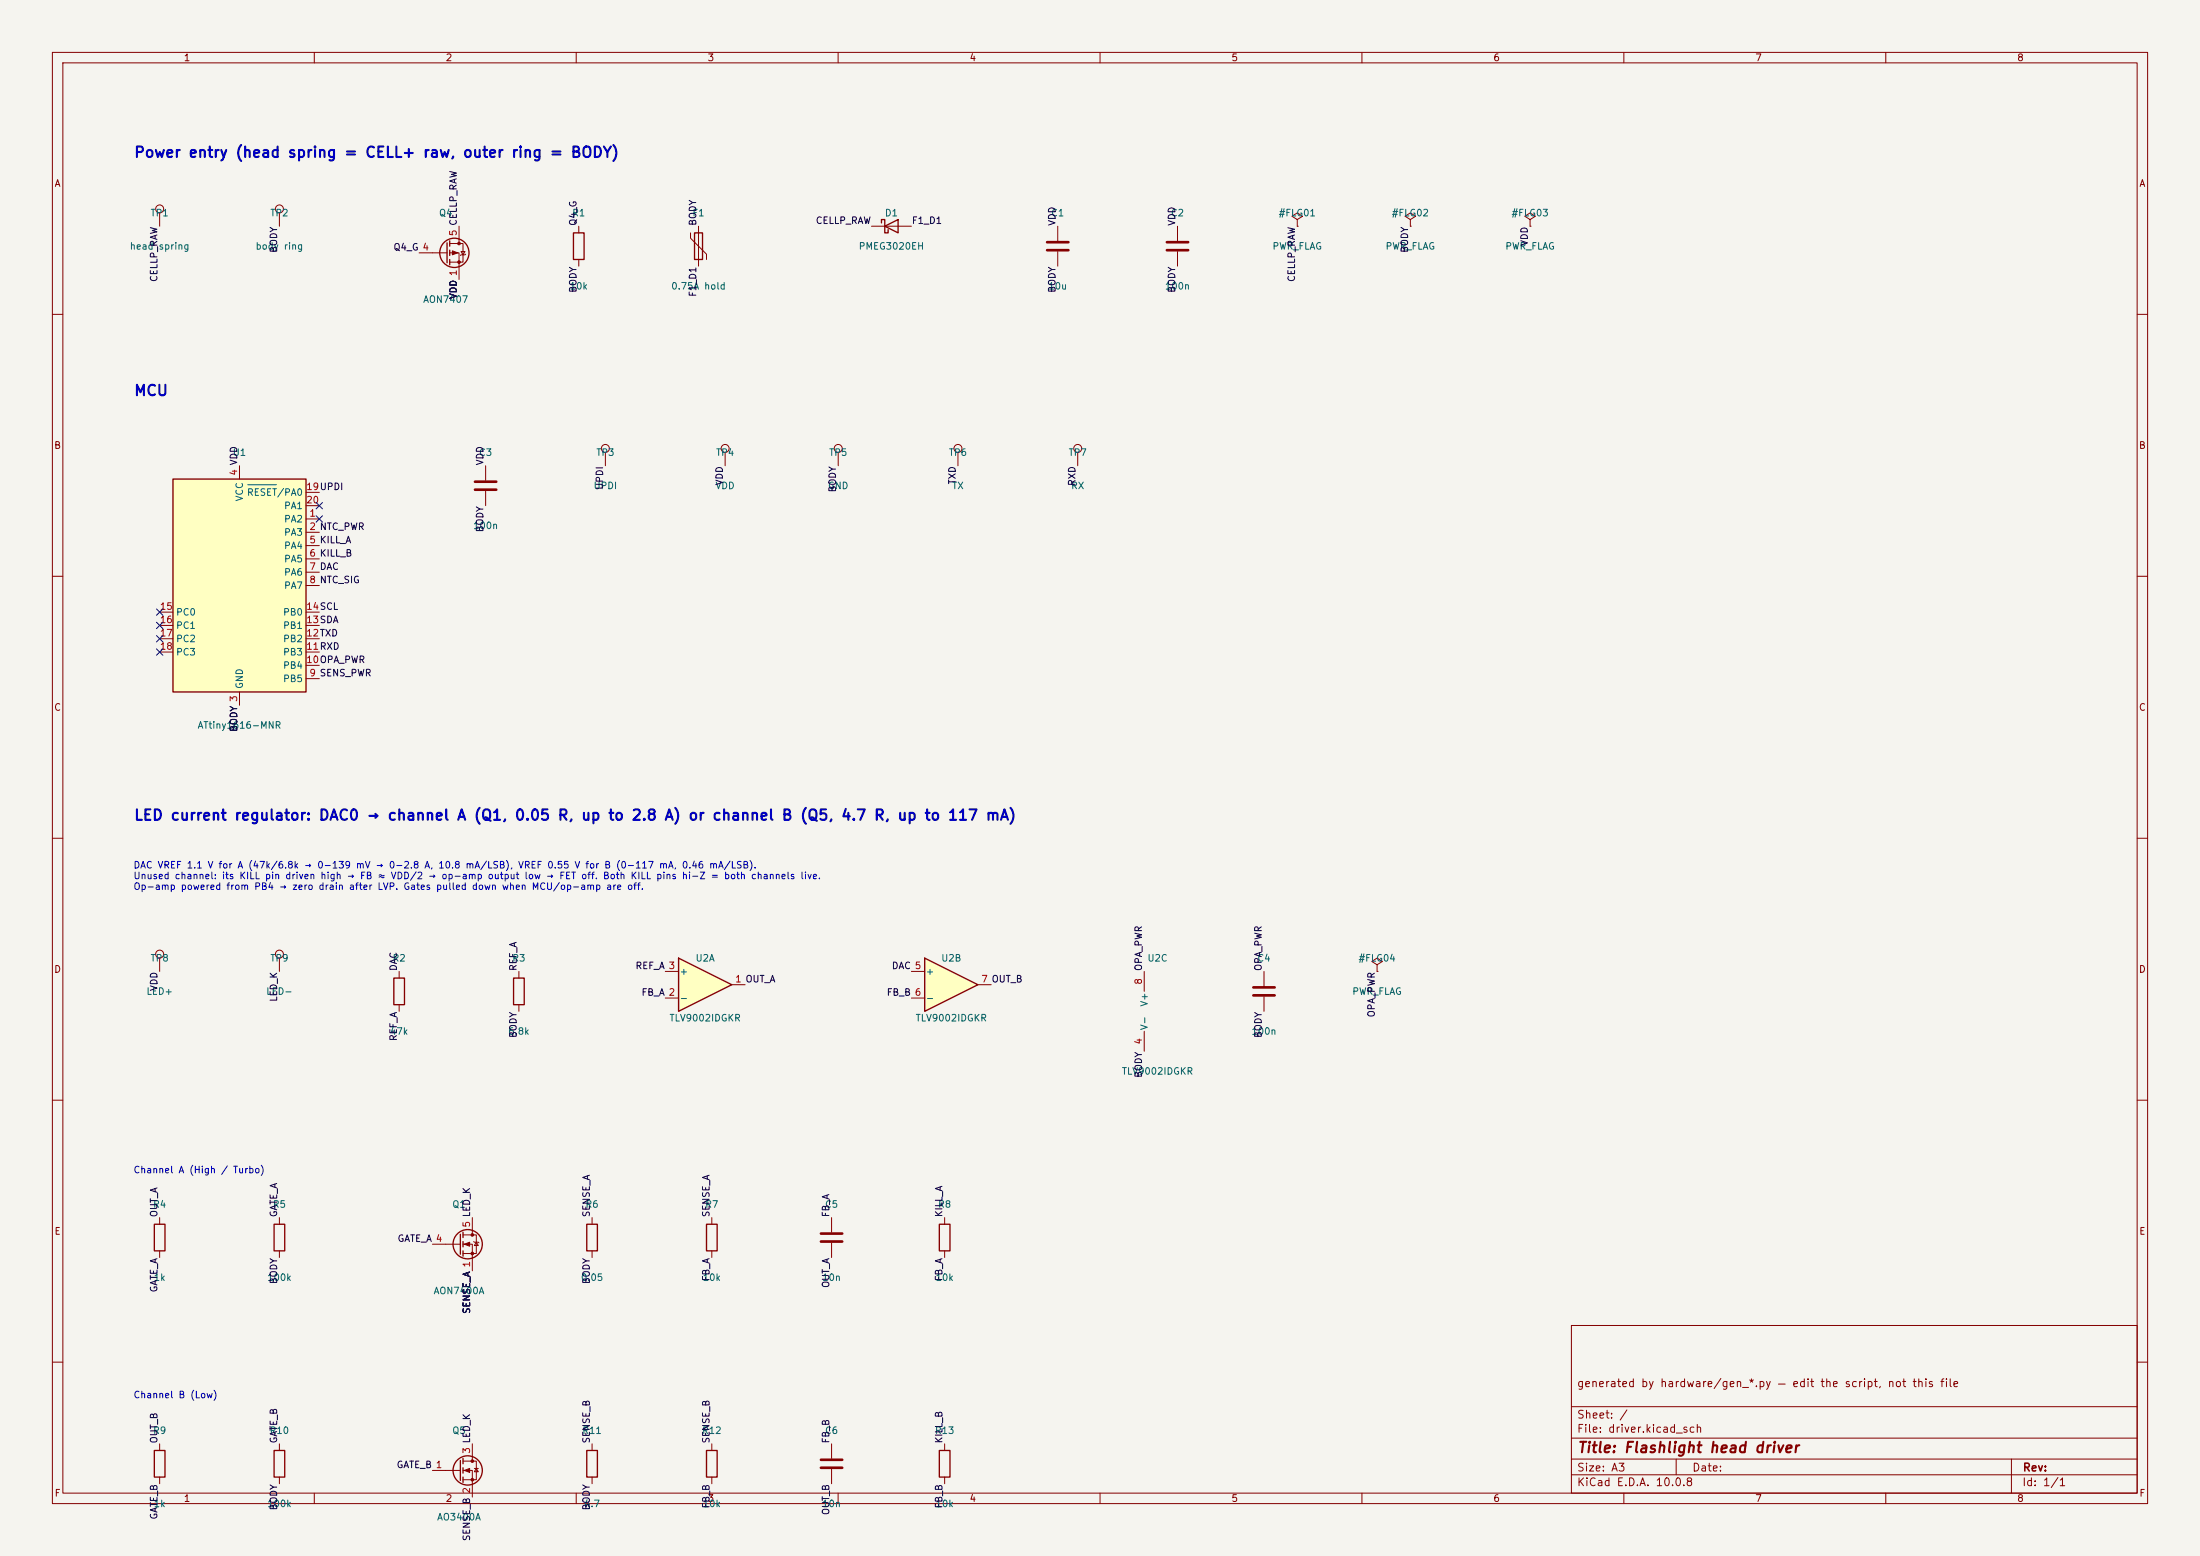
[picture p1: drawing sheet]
<svg xmlns="http://www.w3.org/2000/svg" width="420mm" height="297mm" viewBox="0 0 420 297" stroke-linecap="round" stroke-linejoin="round" font-family="sans-serif">
<path d="M0 0h420v297h-420z" fill="#f5f4ef" stroke="#f5f4ef" stroke-width=".19"/>
<g fill="none" stroke="#840000" stroke-width=".19">
<path d="M10 10h400v277h-400zM12 12h396v273h-396zM60 10v2M110 10v2M160 10v2M210 10v2M260 10v2M310 10v2M360 10v2M53.3 40.6v2.6M80 48.3h5.3M85.9 46.5h2.5v3.5h-2.5"/>
<path d="M85.9 48.3h1.7v5M87.6 43.2v3.3M88 48h.8l-.4 .6zM88.9 48.5l-1 .3M110.5 43.2v1.3M110.5 49.5v1.3M10 60h2M408 60h2M92.7 88.9v2.8M92.7 93.7v2.8M115.6 86.4v2.5M10 110h2"/>
<path d="M408 110h2M10 160h2M408 160h2M218.4 185.4v3.8M218.4 196.9v3.8M10 210h2M408 210h2M300 253h108v32h-108zM10 260h2M300 278.5h108M300 274.5h108M300 268.5h108"/>
<path d="M320 278.5v3M384 278.5v6.5M408 260h2M60 285v2M110 285v2M160 285v2M210 285v2M260 285v2M300 281.5h108M310 285v2M360 285v2"/>
<circle cx="53.3" cy="39.9" r=".76"/>
<circle cx="115.6" cy="85.6" r=".76"/>
</g>
<path d="M90.7 91.9h4M90.7 93.5h4" fill="none" stroke="#840000" stroke-width=".51"/>
<g fill="none" stroke="#840000" stroke-width=".25">
<path d="M85.3 46.4v3.8M85.9 46v1M85.9 47.8v1M85.9 49.5v1M109.5 44.5h2v5h-2z"/>
<circle cx="86.7" cy="48.3" r="2.79"/>
</g>
<g fill="#840000" stroke="#840000" stroke-width=".19">
<path d="M86.4 47.9l1 .4-1 .3z"/>
<circle cx="87.6" cy="46.5" r=".25"/>
<circle cx="87.6" cy="50" r=".25"/>
</g>
<path d="M33 91.4h25.4v40.7h-25.4z" fill="#ffffc2"/>
<path d="M33 91.4h25.4v40.7h-25.4zM134.9 233.7h2v5.1h-2z" fill="none" stroke="#840000" stroke-width=".25"/>
<g fill="none" stroke="#840000" stroke-width=".19">
<path d="M45.7 88.9v2.5M58.4 99.1h2.6M58.4 94h2.6M58.4 96.5h2.6M30.5 119.4h2.5M30.5 116.8h2.5M58.4 101.6h2.6M58.4 104.1h2.6M58.4 106.7h2.6M58.4 109.2h2.6M58.4 111.8h2.6M58.4 119.4h2.6"/>
<path d="M58.4 116.8h2.6M30.5 124.5h2.5M30.5 121.9h2.5M45.7 132.1v2.5M58.4 129.5h2.6M58.4 127h2.6M58.4 124.5h2.6M58.4 121.9h2.6M135.9 232.4v1.3M135.9 238.8v1.2"/>
</g>
<path d="M47.3 92.5h5.5" fill="none" stroke="#006464" stroke-width=".19"/>
<path d="M129.5 182.9l10.2 5.1-10.2 5z" fill="#ffffc2"/>
<g fill="none" stroke="#840000" stroke-width=".25">
<path d="M75.2 186.7h2v5.1h-2zM98 186.7h2.1v5.1h-2.1zM129.5 182.9l10.2 5.1-10.2 5zM29.5 233.7h2v5.1h-2zM52.3 233.7h2.1v5.1h-2.1zM87.9 235.6v3.8M88.4 235.2v1M88.4 237v1M88.4 238.8v1M112 233.7h2v5.1h-2zM179.3 233.7h2.1v5.1h-2.1zM179.3 276.9h2.1v5h-2.1z"/>
<circle cx="89.3" cy="237.5" r="2.79"/>
</g>
<g fill="none" stroke="#840000" stroke-width=".19">
<path d="M53.3 182.9v2.5M76.2 185.4v1.3M76.2 191.8v1.2M99.1 185.4v1.3M99.1 191.8v1.2M127 190.5h2.5M127 185.4h2.5M139.7 188h2.5M241.3 185.4v2.8M241.3 190.2v2.8M262.9 184.2l1-.7-1-.6-1 .6 1 .7v1.2M262.9 185.4h.1"/>
<path d="M30.5 232.4v1.3M30.5 238.8v1.2M53.3 232.4v1.3M53.3 238.8v1.2M82.5 237.5h5.4M88.4 235.7h2.5v3.6h-2.5M88.4 237.5h1.8v5.1M90.2 232.4v3.3M90.4 237l1 .2M90.9 237.1l.4 .6h-.7zM113 232.4v1.3M113 238.8v1.2"/>
<path d="M158.7 232.4v2.8M158.7 237.2v2.8M180.3 232.4v1.3M180.3 238.8v1.2M158.7 275.6v2.8M180.3 275.6v1.3M158.7 280.4v2.8M180.3 281.9v1.3"/>
<circle cx="53.3" cy="182.1" r=".76"/>
</g>
<path d="M239.3 188.5h4M239.3 190h4M156.7 235.5h4.1M156.7 237h4.1M156.7 278.6h4.1M156.7 280.2h4.1" fill="none" stroke="#840000" stroke-width=".51"/>
<g fill="#840000" stroke="#840000" stroke-width=".19">
<path d="M88.6 237.5l1.1-.4v.8z"/>
<circle cx="90.2" cy="235.7" r=".25"/>
<circle cx="90.2" cy="239.3" r=".25"/>
</g>
<path d="M176.5 182.9l10.2 5.1-10.2 5z" fill="#ffffc2"/>
<g fill="none" stroke="#840000" stroke-width=".25">
<path d="M132.6 44.5h1.5v5h-1.5zM168.3 42.5v-.6h.6v2.6h.6v-.7M168.9 43.2l2.5-1.3v2.6zM176.5 182.9l10.2 5.1-10.2 5zM29.5 276.9h2v5h-2zM52.3 276.9h2.1v5h-2.1zM87.9 278.8v3.8M88.4 278.4v1M112 276.9h2v5h-2zM134.9 276.9h2v5h-2zM88.4 280.2v1M88.4 281.9v1.1"/>
<circle cx="89.3" cy="280.7" r="2.79"/>
</g>
<g fill="none" stroke="#840000" stroke-width=".19">
<path d="M30.5 40.6v2.6M131.8 44.5v1l3.1 3v1M133.3 43.2v7.6M166.4 43.2h7.6M201.9 43.2v2.8M201.9 48v2.8M224.8 43.2v2.8M224.8 48v2.8M247.6 41.9l1.1-.6-1.1-.7-1 .7 1 .6v1.3M247.6 43.2h.1M269.2 41.9l1.1-.6-1.1-.7-1 .7 1 .6v1.3M269.2 43.2h.1"/>
<path d="M292.1 41.9l1-.6-1-.7-1 .7 1 .6v1.3M292.1 43.2h.1M138.4 86.4v2.5M160 86.4v2.5M182.9 86.4v2.5M205.7 86.4v2.5M30.5 182.9v2.5M174 185.4h2.5M174 190.5h2.5M186.7 188h2.5M30.5 275.6v1.3M53.3 275.6v1.3"/>
<path d="M88.4 278.9h2.5v3.5h-2.5M90.2 275.6v3.3M113 275.6v1.3M135.9 275.6v1.3M30.5 281.9v1.3M53.3 281.9v1.3M82.5 280.7h5.4M88.4 280.7h1.8v5M90.6 280.3h.7M90.9 280.3l.4 .6h-.7zM113 281.9v1.3M135.9 281.9v1.3"/>
<circle cx="30.5" cy="39.9" r=".76"/>
<circle cx="138.4" cy="85.6" r=".76"/>
<circle cx="160" cy="85.6" r=".76"/>
<circle cx="182.9" cy="85.6" r=".76"/>
<circle cx="205.7" cy="85.6" r=".76"/>
<circle cx="30.5" cy="182.1" r=".76"/>
</g>
<g fill="#840000" stroke="#840000" stroke-width=".19">
<path d="M88.6 280.7l1.1-.4v.8z"/>
<circle cx="90.2" cy="278.9" r=".25"/>
<circle cx="90.2" cy="282.4" r=".25"/>
</g>
<path d="M199.9 46.2h4.1M199.9 47.8h4.1M222.8 46.2h4M222.8 47.8h4" fill="none" stroke="#840000" stroke-width=".51"/>
<path d="M60.4 95.9l1.2 1.2M60.4 98.5l1.2 1.2M61.6 95.9l-1.2 1.2M61.6 98.5l-1.2 1.2M29.9 116.2l1.2 1.2M29.9 118.8l1.2 1.2M31.1 116.2l-1.2 1.2M31.1 118.8l-1.2 1.2M29.9 123.9l1.2 1.2M29.9 121.3l1.2 1.2M31.1 123.9l-1.2 1.2M31.1 121.3l-1.2 1.2" fill="none" stroke="#000084" stroke-width=".19"/>
<g font-size="2" fill="#0000c2">
<text x="25.5" y="30.6">Power entry (head spring = CELL+ raw, outer ring = BODY)</text>
<text x="25.5" y="76">MCU</text>
<text x="25.5" y="157.1">LED current regulator: DAC0 → channel A (Q1, 0.05 R, up to 2.8 A) or channel B (Q5, 4.7 R, up to 117 mA)</text>
</g>
<text font-size="2" fill="#840000" x="301" y="277.8">Title: Flashlight head driver</text>
<g font-size="1.5" fill="#840000">
<text x="300.9" y="265.1">generated by hardware/gen_*.py — edit the script, not this file</text>
<text x="300.9" y="273.8">File: driver.kicad_sch</text>
<text x="300.9" y="271.1">Sheet: /</text>
<text x="300.9" y="281.2">Size: A3</text>
<text x="322.9" y="281.2">Date:</text>
<text x="386" y="281.2">Rev:</text>
<text x="300.9" y="284">KiCad E.D.A. 10.0.8</text>
<text x="385.9" y="284">Id: 1/1</text>
</g>
<g font-size="1.3" fill="#840000">
<text x="35" y="12">1</text>
<text x="85" y="12">2</text>
<text x="135" y="12">3</text>
<text x="185" y="12">4</text>
<text x="235" y="12">5</text>
<text x="285" y="12">6</text>
<text x="335" y="12">7</text>
<text x="385" y="12">8</text>
<text x="10.3" y="36">A</text>
<text x="408.3" y="36">A</text>
<text x="10.2" y="86">B</text>
<text x="408.2" y="86">B</text>
<text x="10.2" y="136">C</text>
<text x="408.2" y="136">C</text>
<text x="10.2" y="186">D</text>
<text x="408.2" y="186">D</text>
<text x="10.3" y="236">E</text>
<text x="408.3" y="236">E</text>
<text x="10.3" y="286">F</text>
<text x="35" y="287">1</text>
<text x="85" y="287">2</text>
<text x="135" y="287">3</text>
<text x="185" y="287">4</text>
<text x="235" y="287">5</text>
<text x="285" y="287">6</text>
<text x="335" y="287">7</text>
<text x="385" y="287">8</text>
<text x="408.3" y="286">F</text>
</g>
<g font-size="1.3" fill="#006464">
<text x="28.6" y="41.6">TP1</text>
<text x="51.5" y="41.6">TP2</text>
<text x="83.7" y="41.6">Q4</text>
<text x="109.1" y="41.6">R1</text>
<text x="132.1" y="41.6">F1</text>
<text x="168.8" y="41.6">D1</text>
<text x="200.6" y="41.6">C1</text>
<text x="223.4" y="41.6">C2</text>
<text x="244" y="41.6">#FLG01</text>
<text x="265.6" y="41.6">#FLG02</text>
<text x="288.4" y="41.6">#FLG03</text>
<text x="24.7" y="48">head spring</text>
<text x="48.7" y="48">body ring</text>
<text x="163.8" y="48">PMEG3020EH</text>
<text x="242.8" y="48">PWR_FLAG</text>
<text x="264.4" y="48">PWR_FLAG</text>
<text x="287.3" y="48">PWR_FLAG</text>
<text x="80.7" y="58.1">AON7407</text>
<text x="108.6" y="55.6">10k</text>
<text x="128" y="55.6">0.75A hold</text>
<text x="200" y="55.6">10u</text>
<text x="222.3" y="55.6">100n</text>
<text x="44.3" y="87.3">U1</text>
<text x="91.3" y="87.3">C3</text>
<text x="113.7" y="87.3">TP3</text>
<text x="136.6" y="87.3">TP4</text>
<text x="158.2" y="87.3">TP5</text>
<text x="181" y="87.3">TP6</text>
<text x="203.9" y="87.3">TP7</text>
<text x="46.7" y="95.8" transform="rotate(-90 46.7 95.8)">VCC</text>
<text x="47" y="94.9">RESET/PA0</text>
<text x="113.2" y="93.7">UPDI</text>
<text x="136.5" y="93.7">VDD</text>
<text x="158" y="93.7">GND</text>
<text x="181.7" y="93.7">TX</text>
<text x="204.4" y="93.7">RX</text>
<text x="54.1" y="100">PA2</text>
<text x="54.1" y="97.5">PA1</text>
<text x="90.2" y="101.3">100n</text>
<text x="54.1" y="102.6">PA3</text>
<text x="54.1" y="105.1">PA4</text>
<text x="54.1" y="107.6">PA5</text>
<text x="54.1" y="110.2">PA6</text>
<text x="54.1" y="112.7">PA7</text>
<text x="33.5" y="117.8">PC0</text>
<text x="53.9" y="117.8">PB0</text>
<text x="33.5" y="120.3">PC1</text>
<text x="33.5" y="122.9">PC2</text>
<text x="33.5" y="125.4">PC3</text>
<text x="53.9" y="125.4">PB3</text>
<text x="53.9" y="122.9">PB2</text>
<text x="53.9" y="120.3">PB1</text>
<text x="46.7" y="131.6" transform="rotate(-90 46.7 131.6)">GND</text>
<text x="53.9" y="130.5">PB5</text>
<text x="53.9" y="128">PB4</text>
<text x="37.6" y="139.4">ATtiny1616-MNR</text>
<text x="28.6" y="183.8">TP8</text>
<text x="51.5" y="183.8">TP9</text>
<text x="74.8" y="183.8">R2</text>
<text x="97.7" y="183.8">R3</text>
<text x="132.7" y="183.8">U2A</text>
<text x="179.6" y="183.8">U2B</text>
<text x="218.9" y="183.8">U2C</text>
<text x="239.9" y="183.8">C4</text>
<text x="259.2" y="183.8">#FLG04</text>
<text x="27.8" y="190.2">LED+</text>
<text x="50.7" y="190.2">LED-</text>
<text x="129.6" y="191.5">-</text>
<text x="129.6" y="186.4">+</text>
<text x="176.6" y="186.4">+</text>
<text x="176.6" y="191.5">-</text>
<text x="258" y="190.2">PWR_FLAG</text>
<text x="74.3" y="197.8">47k</text>
<text x="96.9" y="197.8">6.8k</text>
<text x="127.7" y="195.3">TLV9002IDGKR</text>
<text x="174.7" y="195.3">TLV9002IDGKR</text>
<text x="219.4" y="196.7" transform="rotate(-90 219.4 196.7)">V-</text>
<text x="219.4" y="192.2" transform="rotate(-90 219.4 192.2)">V+</text>
<text x="238.8" y="197.8">100n</text>
<text x="214" y="205.4">TLV9002IDGKR</text>
<text x="29.1" y="230.8">R4</text>
<text x="52" y="230.8">R5</text>
<text x="86.2" y="230.8">Q1</text>
<text x="111.7" y="230.8">R6</text>
<text x="134.5" y="230.8">R7</text>
<text x="157.4" y="230.8">C5</text>
<text x="179" y="230.8">R8</text>
<text x="29.2" y="244.8">1k</text>
<text x="50.9" y="244.8">100k</text>
<text x="110.8" y="244.8">0.05</text>
<text x="134" y="244.8">10k</text>
<text x="156.8" y="244.8">10n</text>
<text x="178.5" y="244.8">10k</text>
<text x="82.7" y="247.3">AON7400A</text>
<text x="29.1" y="274">R9</text>
<text x="51.4" y="274">R10</text>
<text x="86.2" y="274">Q5</text>
<text x="111.1" y="274">R11</text>
<text x="133.9" y="274">R12</text>
<text x="157.4" y="274">C6</text>
<text x="178.4" y="274">R13</text>
<text x="29.2" y="288">1k</text>
<text x="50.9" y="288">100k</text>
<text x="111.4" y="288">4.7</text>
<text x="134" y="288">10k</text>
<text x="156.8" y="288">10n</text>
<text x="178.5" y="288">10k</text>
<text x="83.3" y="290.5">AO3400A</text>
</g>
<g font-size="1.3" fill="#a90000">
<text x="87.5" y="45.2" transform="rotate(-90 87.5 45.2)">5 CELLP_RAW</text>
<text x="45.6" y="90.9" transform="rotate(-90 45.6 90.9)">4 VDD</text>
<text x="58.4" y="93.8">19UPDI</text>
<text x="58.4" y="96.4">20</text>
<text x="59" y="98.9">1</text>
<text x="59" y="101.5">2 NTC_PWR</text>
<text x="59" y="104">5 KILL_A</text>
<text x="59" y="106.5">6 KILL_B</text>
<text x="59" y="109.1">7 DAC</text>
<text x="59" y="111.6">8 NTC_SIG</text>
<text x="30.4" y="116.7">15</text>
<text x="30.4" y="119.2">16</text>
<text x="58.4" y="119.2">13SDA</text>
<text x="58.4" y="116.7">14SCL</text>
<text x="30.4" y="121.8">17</text>
<text x="30.4" y="124.3">18</text>
<text x="58.4" y="124.3">11RXD</text>
<text x="58.4" y="121.8">12TXD</text>
<text x="58.4" y="126.9">10OPA_PWR</text>
<text x="59" y="129.4">9 SENS_PWR</text>
<text x="140.2" y="187.8">1 OUT_A</text>
<text x="187.2" y="187.8">7 OUT_B</text>
<text x="218.3" y="188.1" transform="rotate(-90 218.3 188.1)">8</text>
<text x="218.3" y="199.5" transform="rotate(-90 218.3 199.5)">4</text>
<text x="90" y="234.4" transform="rotate(-90 90 234.4)">5 LED_K</text>
<text x="90" y="277.6" transform="rotate(-90 90 277.6)">3 LED_K</text>
</g>
<g font-size="1.3" fill="#0f0f0f">
<text x="110.4" y="43.2" transform="rotate(-90 110.4 43.2)">Q4_G</text>
<text x="133.2" y="43.2" transform="rotate(-90 133.2 43.2)">BODY</text>
<text x="155.6" y="43.1">CELLP_RAW</text>
<text x="174" y="43.1">F1_D1</text>
<text x="201.8" y="43.2" transform="rotate(-90 201.8 43.2)">VDD</text>
<text x="224.7" y="43.2" transform="rotate(-90 224.7 43.2)">VDD</text>
<text x="292" y="47" transform="rotate(-90 292 47)">VDD</text>
<text x="30.4" y="53.9" transform="rotate(-90 30.4 53.9)">CELLP_RAW</text>
<text x="53.2" y="48.4" transform="rotate(-90 53.2 48.4)">BODY</text>
<text x="75" y="48.1">Q4_G 4</text>
<text x="247.5" y="53.9" transform="rotate(-90 247.5 53.9)">CELLP_RAW</text>
<text x="269.1" y="48.4" transform="rotate(-90 269.1 48.4)">BODY</text>
<text x="87.5" y="57.2" transform="rotate(-90 87.5 57.2)">VDD 1</text>
<text x="110.4" y="56" transform="rotate(-90 110.4 56)">BODY</text>
<text x="133.2" y="56.8" transform="rotate(-90 133.2 56.8)">F1_D1</text>
<text x="201.8" y="56" transform="rotate(-90 201.8 56)">BODY</text>
<text x="224.7" y="56" transform="rotate(-90 224.7 56)">BODY</text>
<text x="92.6" y="88.9" transform="rotate(-90 92.6 88.9)">VDD</text>
<text x="115.4" y="93.6" transform="rotate(-90 115.4 93.6)">UPDI</text>
<text x="138.3" y="92.8" transform="rotate(-90 138.3 92.8)">VDD</text>
<text x="159.9" y="94.1" transform="rotate(-90 159.9 94.1)">BODY</text>
<text x="182.8" y="92.6" transform="rotate(-90 182.8 92.6)">TXD</text>
<text x="205.6" y="92.9" transform="rotate(-90 205.6 92.9)">RXD</text>
<text x="92.6" y="101.7" transform="rotate(-90 92.6 101.7)">BODY</text>
<text x="45.6" y="139.8" transform="rotate(-90 45.6 139.8)">BODY 3</text>
<text x="76.1" y="185.4" transform="rotate(-90 76.1 185.4)">DAC</text>
<text x="98.9" y="185.4" transform="rotate(-90 98.9 185.4)">REF_A</text>
<text x="121.2" y="185.3">REF_A 3</text>
<text x="170.1" y="185.3">DAC 5</text>
<text x="218.3" y="185.4" transform="rotate(-90 218.3 185.4)">OPA_PWR</text>
<text x="241.2" y="185.4" transform="rotate(-90 241.2 185.4)">OPA_PWR</text>
<text x="30.4" y="189.3" transform="rotate(-90 30.4 189.3)">VDD</text>
<text x="53.2" y="191.3" transform="rotate(-90 53.2 191.3)">LED_K</text>
<text x="122.4" y="190.4">FB_A 2</text>
<text x="169.2" y="190.4">FB_B 6</text>
<text x="262.8" y="194.3" transform="rotate(-90 262.8 194.3)">OPA_PWR</text>
<text x="76.1" y="198.8" transform="rotate(-90 76.1 198.8)">REF_A</text>
<text x="98.9" y="198.2" transform="rotate(-90 98.9 198.2)">BODY</text>
<text x="241.2" y="198.2" transform="rotate(-90 241.2 198.2)">BODY</text>
<text x="218.3" y="205.8" transform="rotate(-90 218.3 205.8)">BODY</text>
<text x="30.4" y="232.4" transform="rotate(-90 30.4 232.4)">OUT_A</text>
<text x="53.2" y="232.4" transform="rotate(-90 53.2 232.4)">GATE_A</text>
<text x="112.9" y="232.4" transform="rotate(-90 112.9 232.4)">SENSE_A</text>
<text x="135.8" y="232.4" transform="rotate(-90 135.8 232.4)">SENSE_A</text>
<text x="158.6" y="232.4" transform="rotate(-90 158.6 232.4)">FB_A</text>
<text x="180.2" y="232.4" transform="rotate(-90 180.2 232.4)">KILL_A</text>
<text x="75.8" y="237.4">GATE_A 4</text>
<text x="53.2" y="245.2" transform="rotate(-90 53.2 245.2)">BODY</text>
<text x="112.9" y="245.2" transform="rotate(-90 112.9 245.2)">BODY</text>
<text x="135.8" y="244.7" transform="rotate(-90 135.8 244.7)">FB_A</text>
<text x="158.6" y="245.9" transform="rotate(-90 158.6 245.9)">OUT_A</text>
<text x="180.2" y="244.7" transform="rotate(-90 180.2 244.7)">FB_A</text>
<text x="30.4" y="246.8" transform="rotate(-90 30.4 246.8)">GATE_A</text>
<text x="90" y="250.9" transform="rotate(-90 90 250.9)">SENSE_A 1</text>
<text x="90" y="250.9" transform="rotate(-90 90 250.9)">SENSE_A</text>
<text x="30.4" y="275.6" transform="rotate(-90 30.4 275.6)">OUT_B</text>
<text x="53.2" y="275.6" transform="rotate(-90 53.2 275.6)">GATE_B</text>
<text x="112.9" y="275.6" transform="rotate(-90 112.9 275.6)">SENSE_B</text>
<text x="135.8" y="275.6" transform="rotate(-90 135.8 275.6)">SENSE_B</text>
<text x="158.6" y="275.6" transform="rotate(-90 158.6 275.6)">FB_B</text>
<text x="180.2" y="275.6" transform="rotate(-90 180.2 275.6)">KILL_B</text>
<text x="75.6" y="280.5">GATE_B 1</text>
<text x="30.4" y="290.1" transform="rotate(-90 30.4 290.1)">GATE_B</text>
<text x="53.2" y="288.4" transform="rotate(-90 53.2 288.4)">BODY</text>
<text x="112.9" y="288.4" transform="rotate(-90 112.9 288.4)">BODY</text>
<text x="135.8" y="288" transform="rotate(-90 135.8 288)">FB_B</text>
<text x="158.6" y="289.3" transform="rotate(-90 158.6 289.3)">OUT_B</text>
<text x="180.2" y="288" transform="rotate(-90 180.2 288)">FB_B</text>
<text x="90" y="294.3" transform="rotate(-90 90 294.3)">SENSE_B 2</text>
</g>
<g font-size="1.3" fill="#0000c2">
<text x="25.4" y="166.1">DAC VREF 1.1 V for A (47k/6.8k → 0-139 mV → 0-2.8 A, 10.8 mA/LSB), VREF 0.55 V for B (0-117 mA, 0.46 mA/LSB).</text>
<text x="25.4" y="168.1">Unused channel: its KILL pin driven high → FB ≈ VDD/2 → op-amp output low → FET off. Both KILL pins hi-Z = both channels live.</text>
<text x="25.4" y="170.2">Op-amp powered from PB4 → zero drain after LVP. Gates pulled down when MCU/op-amp are off.</text>
<text x="25.4" y="224.3">Channel A (High / Turbo)</text>
<text x="25.4" y="267.2">Channel B (Low)</text>
</g>
</svg>
